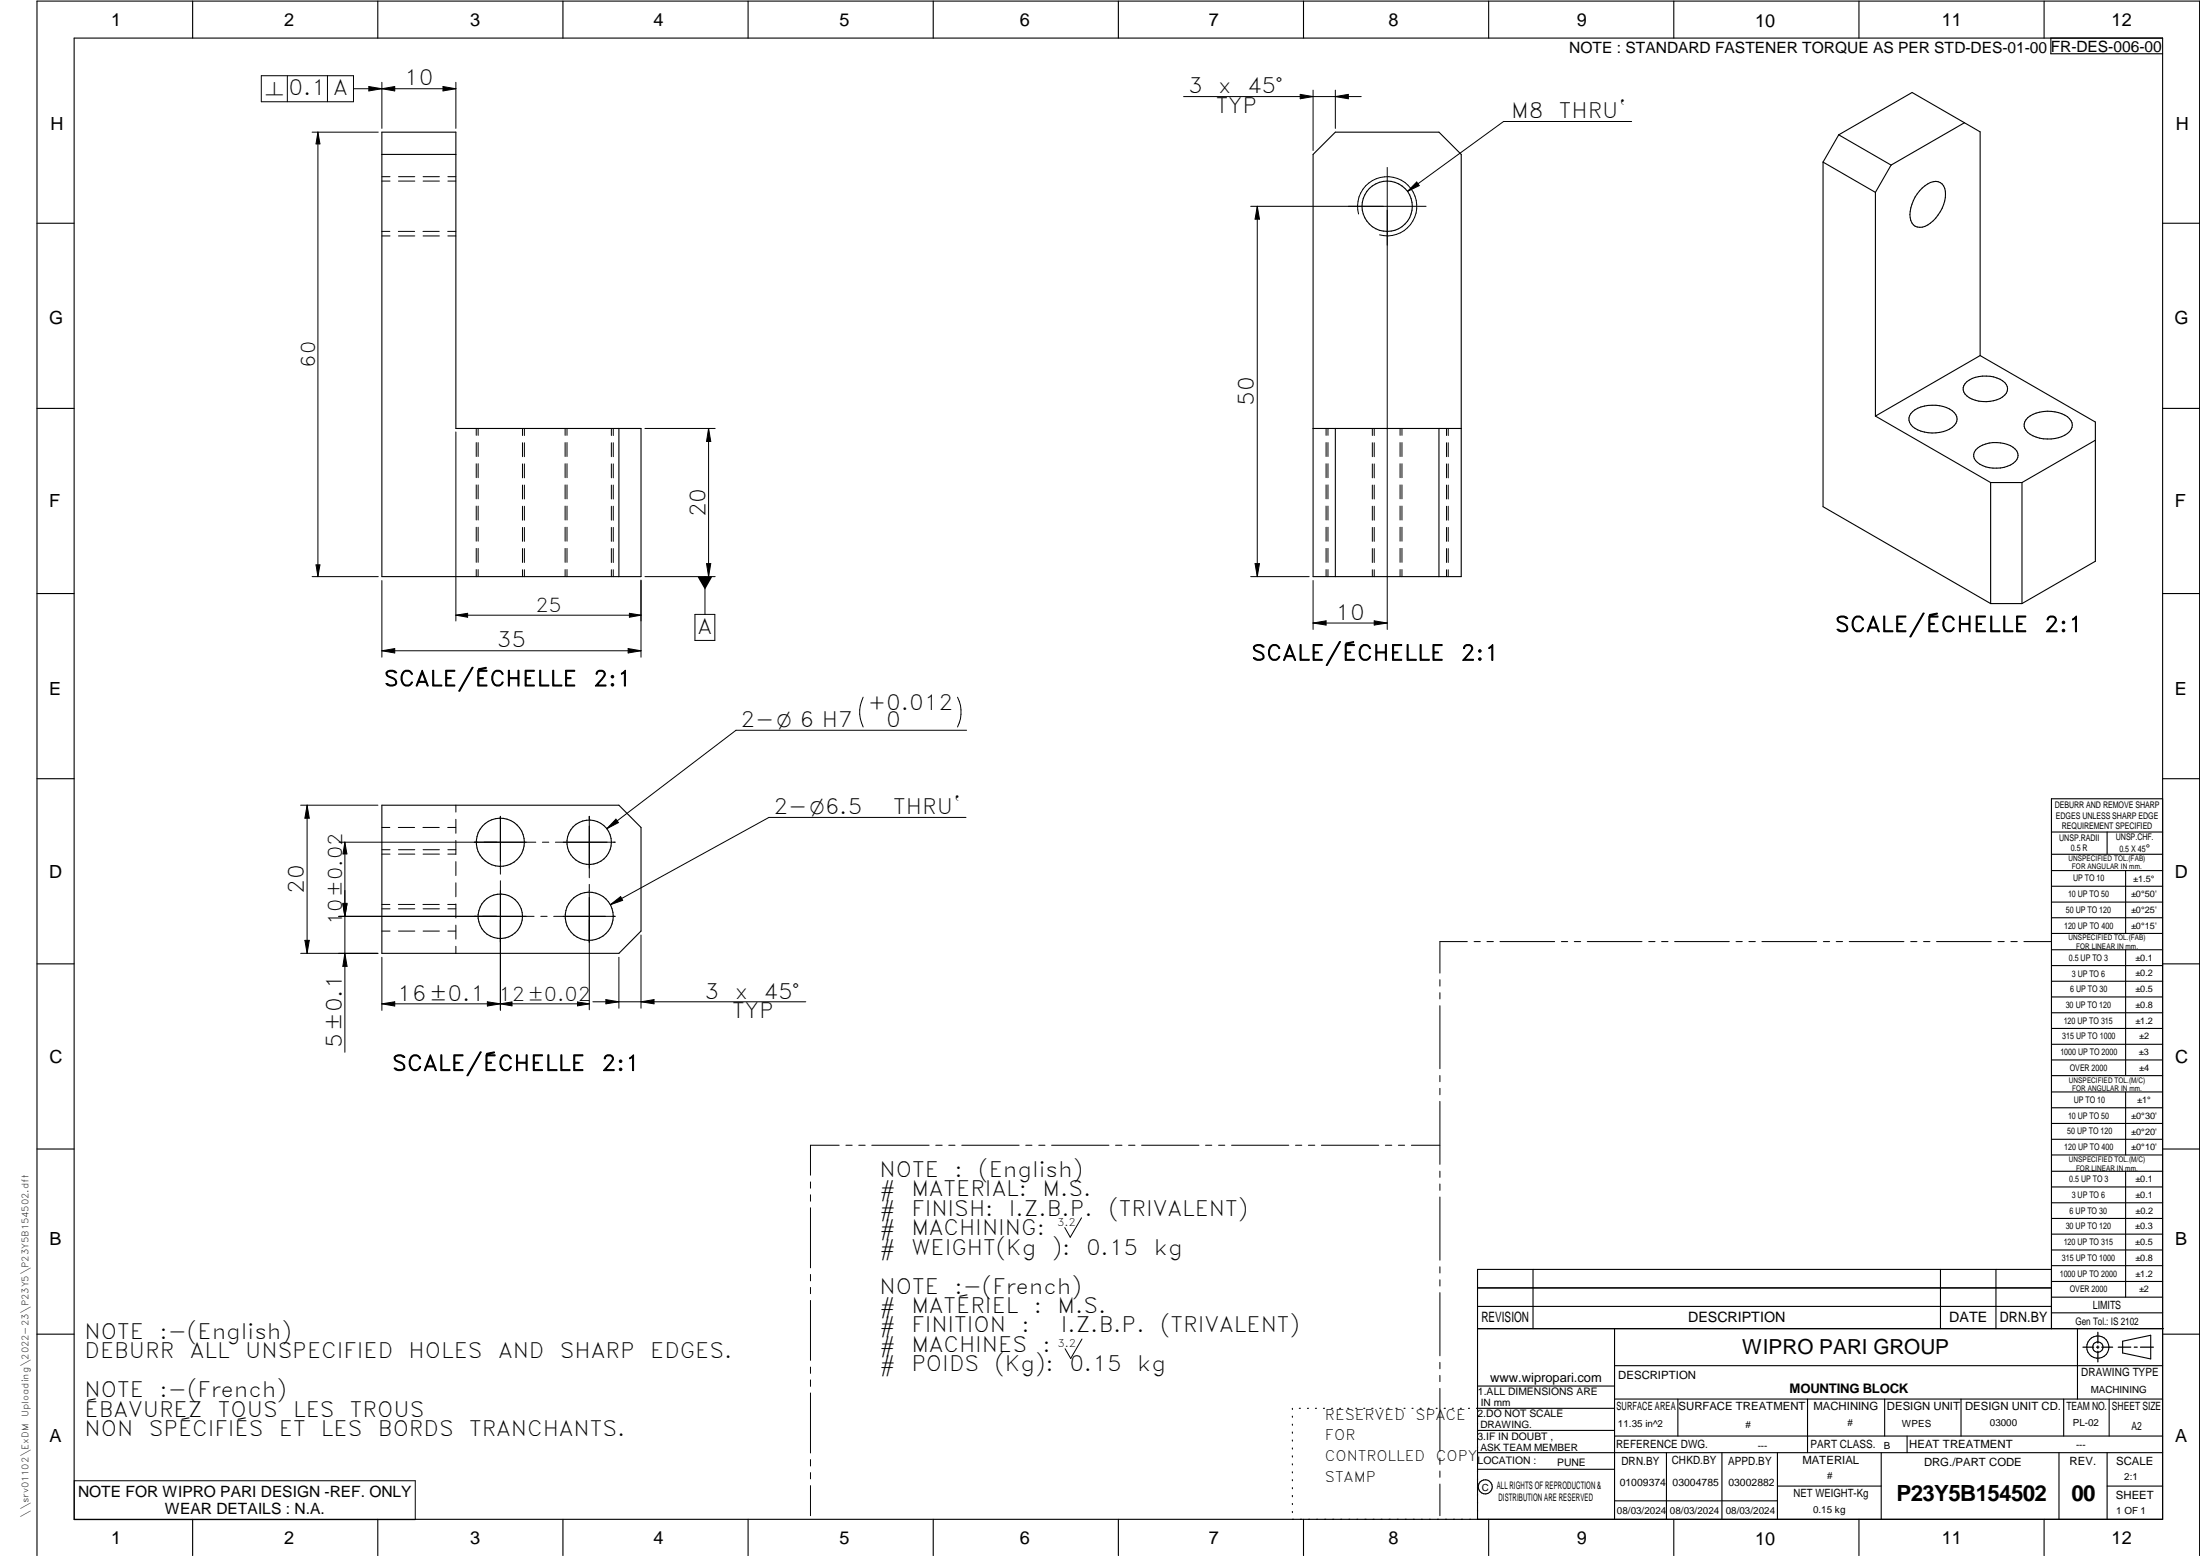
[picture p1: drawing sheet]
<svg xmlns="http://www.w3.org/2000/svg" width="594mm" height="420mm" viewBox="0 0 594 420" stroke-linecap="round" stroke-linejoin="round" font-family="sans-serif">
<g fill="none" stroke="#000" stroke-width=".3">
<path d="M20 10.3h564v400h-564zM52 .3v10M102 .3v10M152 .3v10M202 .3v10M252 .3v10M302 .3v10M352 .3v10M402 .3v10M452 .3v10M502 .3v10M552 .3v10"/>
<path d="M553.8 10.3v4.2h30.2M103.1 35.7h20v80h50v40h-70zM360.6 35.7h28l6 6v114h-40v-114zM496.5 36.4l-4.2 7.4M496.5 36.4l14.2 8.2M530.5 33.1l-19.8 11.5M530.5 33.1l4.2 2.5v60.4M530.5 33.1l-14.2-8.1-19.8 11.4M103.1 41.7h20M492.3 43.8l14.1 8.1M492.3 43.8v93l45.2 26.2M506.4 51.9v60.5"/>
<path d="M510.7 44.6l-4.3 7.3M519.1 50.8a4.4 4.4 0 0 1 4.9-1.5 3.8 3.8 0 0 1 1.3 4 10.7 10.7 0 0 1-5.5 7.8 2.68 2.68 0 0 1-4-2.3 10.2 10.2 0 0 1 3.3-8zM10 60.3h10M584 60.3h10M534.7 96l31.1 18v37.6l-19.8 11.4M534.7 96l-28.3 16.4M10 110.3h10M167.1 115.7v40M354.6 115.7h40M360.6 115.7v40M388.6 115.7v40M506.4 112.4l31.1 17.9"/>
<path d="M516.5 111.2a9.4 9.4 0 0 1 11.2 .2 2.48 2.48 0 0 1-.5 4 9.6 9.6 0 0 1-10.7-.2 2.54 2.54 0 0 1 0-4zM531.1 103a8.9 8.9 0 0 1 10.3 .3 2.38 2.38 0 0 1-.6 3.9 9 9 0 0 1-9.7-.3 2.35 2.35 0 0 1 0-3.9zM547.6 112.8a9.4 9.4 0 0 1 11.2 .3 2.48 2.48 0 0 1-.5 4 9.7 9.7 0 0 1-10.7-.3 2.53 2.53 0 0 1 0-4zM565.8 118.9l-19.8 11.4M584 110.3h10M533.5 121.5a8.4 8.4 0 0 1 10.7-.2 2.34 2.34 0 0 1-.6 3.8 8.5 8.5 0 0 1-10.1-.7 2.16 2.16 0 0 1 0-2.9zM537.5 130.3v32.7M537.5 130.3h8.5M546 130.3v32.7M10 160.3h10M537.5 163h8.5M584 160.3h10"/>
<path d="M10 210.3h10M103.1 217.4h64l6 6v28l-6 6h-64zM584 215.7h-30v143.1M584 210.3h10M554 224.7h30M554 230.7h30M554 235.1h30M554 239.3h30M569 224.7v6M574 235.1v17M554 243.6h30M554 247.8h30"/>
<path d="M554 252.1h30M554 256.5h30M574 256.5v33.9M10 260.3h10M554 260.7h30M554 265h30M554 269.2h30M554 273.5h30M554 277.7h30M584 260.3h10M554 282h30M554 286.2h30"/>
<path d="M554 290.4h30M554 294.9h30M554 299.1h30M574 294.9v17M10 310.3h10M554 303.4h30M554 307.6h30M554 311.9h30M554 316.3h30M574 316.3v34M584 310.3h10M554 320.5h30"/>
<path d="M554 324.8h30M554 329h30M554 333.2h30M554 337.5h30M399 358.8h185.2M399 352.8h155M399 347.8h155M414 342.8v16M436 358.8v51.5M524 342.8v16M539 342.8v16M554 341.8h30"/>
<path d="M554 346h30M554 350.3h30M554 354.5h30M554 342.8h-155v67.5M561 358.8v19M10 360.3h10M399 374.3h37M436 377.8h148M453.1 377.8v10M488.1 377.8v14.5M508.9 377.8v10M529.5 377.8v10"/>
<path d="M557.3 377.8v10M569.5 377.8v10M573.2 362.2l7.6-1.6v6.3l-7.6-1.6zM584 368.8h-148M584 360.3h10M349 380.3v.3M349 382.4v.3M349 384.6v.3M349 386.7v.3M349 388.8v.3M349 391v.3M349 393.1v.3"/>
<path d="M349 395.3v.3M349 397.4v.3M349 399.5v.3M350.9 380.3h.2M353.1 380.3h.2M355.2 380.3h.3M357.4 380.3h.3M359.6 380.3h.3M361.7 380.3h.3M363.9 380.3h.3M366.1 380.3h.3M368.3 380.3h.2"/>
<path d="M370.4 380.3h.3M372.6 380.3h.3M374.8 380.3h.3M376.9 380.3h.4M379.1 380.3h.3M381.3 380.3h.3M383.4 380.3h.4M385.6 380.3h.3M387.8 380.3h.3M390 380.3h.3M392.2 380.3h.3M394.3 380.3h.3"/>
<path d="M396.5 380.3h.3M398.7 380.3h37.3M399 396.7h37M399 392.3h185M399 386.2h37M436 387.8h148M450 392.3v18M465 392.3v18M480 392.3v18M508 392.3v18M515 387.8v4.5M556 392.3v18"/>
<path d="M569 392.3v18M52 410.3v9.7M102 410.3v9.7M152 410.3v9.7M202 410.3v9.7M252 410.3v9.7M302 410.3v9.7M349 401.7v.3M349 403.8v.4M349 406v.3M349 408.1v.3M352 410.3v9.7"/>
<path d="M402 410.3v9.7M436 405.3h44M452 410.3v9.7M480 401.3h28M502 410.3v9.7M552 410.3v9.7M569 401.3h15M10 420v-419.7h584v419.7"/>
<circle cx="374.6" cy="55.7" r="6.8"/>
<circle cx="135.1" cy="227.4" r="6.5"/>
<circle cx="159.1" cy="227.4" r="6"/>
<circle cx="135.1" cy="247.4" r="6"/>
<circle cx="159.1" cy="247.4" r="6.5"/>
<circle cx="566.5" cy="363.7" r="1.39"/>
<circle cx="566.5" cy="363.8" r="3"/>
<circle cx="401.1" cy="401.5" r="1.9"/>
</g>
<g fill="none" stroke="#000" stroke-width=".27">
<path d="M70.6 20.4h24.9v7.1h-24.9zM77.6 20.4v7.1M84.3 35.7h17.8M85.8 35.7l.6 3.2h-1.1zM85.8 35.7v120M88.4 20.4v7.1M95.5 24h27.6M99.6 23.4l7 1.2v-1.2l-7 1.2zM103.1 22.2v12.5M119.6 23.4l3.5 .6-3.5 .6zM123.1 22.2v12.5M319.6 26.1h48"/>
<path d="M351.1 25.5l3.5 .6-3.5 .6zM354.6 24.3v16.3M360.6 26.1l3.5-.6v1.2zM360.6 24.3v10.4M440.6 32.8h-34.6l-25.9 18.9M103.1 48.9h2.2M103.1 47.7h2.2M107.6 48.9h4.4M107.6 47.7h4.4M114.3 48.9h4.4M114.3 47.7h4.4M120.9 48.9h2.2"/>
<path d="M120.9 47.7h2.2M337.7 55.7h47.4M339.5 55.7v100M339.5 55.7l.6 3.5h-1.2zM366.9 57.8a8 8 0 0 1 6.9-10.1 8 8 0 0 1 8.7 8.7 8 8 0 0 1-10 7M374.6 45.2v124.8M382.6 49.1l.6 1-3.1 1.6zM103.1 63.7h2.2M103.1 62.5h2.2M107.6 62.5h4.4M107.6 63.7h4.4M114.2 62.5h4.4"/>
<path d="M114.3 63.7h4.4M120.9 62.5h2.2M120.9 63.7h2.2M123.1 116.6v51.1M128.6 115.7v1.9M128.6 119.5v3.8M129.1 115.7v1.9M129.1 119.5v3.8M141.1 115.7v1.9M141.1 119.5v3.8M141.6 115.7v1.9M141.6 119.5v3.8"/>
<path d="M152.6 115.7v1.9M152.6 119.5v3.8M153.1 115.7v1.9M153.1 119.5v3.8M165.1 115.7v1.9M165.1 119.5v3.8M165.6 115.7v1.9M165.6 119.5v3.8M174.2 115.7h18.9M191.3 115.7l.6 3.5h-1.1zM191.3 115.7v40M358.1 115.7v1.9"/>
<path d="M358.1 119.5v3.8M358.6 115.7v1.9M358.6 119.5v3.8M370.6 115.7v1.9M370.6 119.5v3.8M371.1 115.7v1.9M371.1 119.5v3.8M378.1 115.7v1.9M378.1 119.5v3.8M378.6 115.7v1.9M378.6 119.5v3.8M390.6 115.7v1.9"/>
<path d="M390.6 119.5v3.8M391.1 115.7v1.9M391.1 119.5v3.8M128.6 125.2v3.8M128.6 130.9v3.8M128.6 136.7v3.7M129.1 125.2v3.8M129.1 130.9v3.8M129.1 136.7v3.7M141.1 125.3v3.7M141.1 131v3.7M141.1 136.7v3.8"/>
<path d="M141.6 125.3v3.7M141.6 131v3.7M141.6 136.7v3.8M152.6 125.2v3.8M152.6 130.9v3.8M152.6 136.7v3.7M153.1 125.2v3.8M153.1 130.9v3.8M153.1 136.7v3.7M165.1 125.3v3.7M165.1 131v3.7M165.1 136.7v3.8"/>
<path d="M165.6 125.3v3.7M165.6 131v3.7M165.6 136.7v3.8M358.1 125.2v3.8M358.1 130.9v3.8M358.1 136.7v3.7M358.6 125.2v3.8M358.6 130.9v3.8M358.6 136.7v3.7M370.6 125.3v3.7M370.6 131v3.7M370.6 136.7v3.8"/>
<path d="M371.1 125.3v3.7M371.1 131v3.7M371.1 136.7v3.8M378.1 125.2v3.8M378.1 130.9v3.8M378.1 136.7v3.7M378.6 125.2v3.8M378.6 130.9v3.8M378.6 136.7v3.7M390.6 125.3v3.7M390.6 131v3.7M390.6 136.7v3.8"/>
<path d="M391.1 125.3v3.7M391.1 131v3.7M391.1 136.7v3.8M84.3 155.7h17.8M85.3 152.5h1.1l-.6 3.2zM103.1 156.8v20.7M128.6 142.4v3.7M128.6 148.1v3.7M128.6 153.8v1.9M129.1 142.4v3.7M129.1 148.1v3.7M129.1 153.8v1.9"/>
<path d="M141.1 142.4v3.8M141.1 148.1v3.8M141.1 153.8v1.9M141.6 142.4v3.8M141.6 148.1v3.8M141.6 153.8v1.9M152.6 142.4v3.7M152.6 148.1v3.7M152.6 153.8v1.9M153.1 142.4v3.7M153.1 148.1v3.7M153.1 153.8v1.9"/>
<path d="M165.1 142.4v3.8M165.1 148.1v3.8M165.1 153.8v1.9M165.6 142.4v3.8M165.6 148.1v3.8M165.6 153.8v1.9M173.1 156.6v20.9M174.2 155.7h18.9M190.4 155.7v10.2M190.8 152.2h1.1l-.6 3.5zM337.7 155.7h15.8M338.9 152.2h1.2l-.6 3.5z"/>
<path d="M354.6 156.8v13.2M358.1 142.4v3.7M358.1 148.1v3.7M358.1 153.8v1.9M358.6 142.4v3.7M358.6 148.1v3.7M358.6 153.8v1.9M370.6 142.4v3.8M370.6 148.1v3.8M370.6 153.8v1.9M371.1 142.4v3.8M371.1 148.1v3.8"/>
<path d="M371.1 153.8v1.9M378.1 142.4v3.7M378.1 148.1v3.7M378.1 153.8v1.9M378.6 142.4v3.7M378.6 148.1v3.7M378.6 153.8v1.9M390.6 142.4v3.8M390.6 148.1v3.8M390.6 153.8v1.9M391.1 142.4v3.8M391.1 148.1v3.8"/>
<path d="M391.1 153.8v1.9M103.1 175.7l3.5-.6v1.2zM103.1 175.7h70M123.1 166.1l3.2-.5v1.1zM123.1 166.1h50M169.6 175.1l3.5 .6-3.5 .6zM170 165.6l3.1 .5-3.1 .6zM187.7 165.9h5.3v7h-5.3zM354.6 168.2l3.5-.6v1.2zM354.6 168.2h20M371.1 167.6l3.5 .6-3.5 .6zM233.1 188.3a9 9 0 0 0 0 8"/>
<path d="M258.6 188.3a9 9 0 0 1 0 8M261 197.2h-62.3l-34.8 26.6M81.2 217.4h20.9M82.9 217.4l.6 3.5h-1.2zM82.9 217.4v40M123.1 217.4v1.9M91.6 227.4h53.1M93.1 227.4l.6 3.2h-1.1zM93.1 227.4v56.7M103.1 230.6h2.2M103.1 229.4h2.2M103.1 223.4h2.2"/>
<path d="M107.6 223.4h4.4M107.6 230.6h4.4M107.6 229.4h4.4M114.2 223.4h4.4M114.3 230.6h4.4M114.3 229.4h4.4M120.9 223.4h2.2M120.9 230.6h2.2M120.9 229.4h2.2M123.1 221.2v3.8M123.1 226.9v3.8M123.1 232.7v3.7"/>
<path d="M123.1 238.4v3.7M135.1 220.4v15.7M135.1 237.8v35M146.5 227.4h1.7M150 227.4h16.1M159.1 220.4v16.6M159.1 238.8v33.9M166.3 221.2l.7 .9-3.1 1.7zM260.9 220.7h-53.3l-42.8 23.6M81.2 257.4h20.9M82.3 253.9h1.2l-.6 3.5zM91.4 247.4h52.8"/>
<path d="M92.6 243.9h1.1l-.6 3.5zM92.6 244.3h1.1l-.6 3.1zM93.1 257.4l.6 3.5h-1.1zM103.1 258.5v14.3M103.1 251.4h2.2M103.1 245.4h2.2M103.1 244.2h2.2M107.6 244.2h4.4M107.6 251.4h4.4M107.6 245.4h4.4M114.2 244.2h4.4M114.3 251.4h4.4"/>
<path d="M114.3 245.4h4.4M120.9 244.2h2.2M120.9 251.4h2.2M120.9 245.4h2.2M123.1 244.1v3.8M123.1 249.8v3.8M123.1 255.5v1.9M146 247.4h1.7M164.8 244.3l2.8-2.2 .5 1zM166.1 247.4h-16.6M167.1 258.5v13.7M173.1 252.5v19.7"/>
<path d="M396.2 254.3h-7.4v8.5M398.1 254.3h1.6M401.5 254.3h1.8M405 254.3h14.8M421.6 254.3h1.7M425.1 254.3h1.7M428.6 254.3h14.8M445.2 254.3h1.7M448.7 254.3h1.7M452.2 254.3h14.8M468.8 254.3h1.7M472.3 254.3h1.7"/>
<path d="M475.8 254.3h14.8M492.4 254.3h1.7M495.8 254.3h1.8M499.4 254.3h14.7M516 254.3h1.6M519.4 254.3h1.8M522.9 254.3h14.8M539.5 254.3h1.7M543 254.3h1.7M546.5 254.3h7.4M103.1 271.1l3.5-.6v1.2zM103.1 271.1h56"/>
<path d="M131.6 270.5l3.5 .6-3.5 .6zM135.1 271.1l3.2-.5v1zM155.9 270.6l3.2 .5-3.2 .5zM160.1 270.5h57.5M163.6 269.9l3.5 .6-3.5 .6zM173.1 270.5l3.5-.6v1.2zM388.8 264.5v1.8M388.8 268.1v1.6M388.8 271.6v17M388.8 290.4v1.7M388.8 293.9v1.7M388.8 297.4v17"/>
<path d="M218.9 319.2v1.6M226.6 309.2h-7.7v8.1M228.4 309.2h1.7M231.9 309.2h1.7M235.4 309.2h15.5M252.7 309.2h1.7M256.2 309.2h1.7M259.7 309.2h15.5M277 309.2h1.7M280.5 309.2h1.7M284 309.2h15.5M301.2 309.2h1.8"/>
<path d="M304.8 309.2h1.7M308.3 309.2h15.5M325.5 309.2h1.7M329.1 309.2h1.6M332.6 309.2h15.4M349.8 309.2h1.7M353.3 309.2h1.7M356.8 309.2h15.5M374.1 309.2h1.7M377.6 309.2h1.7M381.1 309.2h7.7M388.8 316.2v1.7"/>
<path d="M388.8 319.7v1.7M218.9 322.6v1.8M218.9 326.1v16.2M292.1 328.8l-3.1 5.3-1.5-2.6M388.8 323.2v17.1M218.9 344.1v1.8M218.9 347.6v1.7M218.9 351.2v16.1M388.8 342.1v1.6M388.8 345.6v1.7M388.8 349v17.1M218.9 369.1v1.7"/>
<path d="M218.9 372.6v1.8M218.9 376.1v16.2M292.2 361.6l-3.1 5.2-1.5-2.6M388.8 367.9v1.7M388.8 371.4v1.7M388.8 374.9v17M20.1 399.8h92v10.5h-92zM218.9 394.1v1.8M218.9 397.6v1.7M388.8 393.7v1.7M388.8 397.2v1.7M218.9 401.2v8.1"/>
<path d="M388.8 400.7v8.6"/>
</g>
<path d="M566.5 359.7v3M562.5 363.8h2.9M566.1 363.8h.7M566.5 363.4v.7M566.5 364.9v2.8M567.6 363.8h2.9M572 363.8h3.4M576.3 363.8h.8M578 363.8h3.5" fill="none" stroke="#000" stroke-width=".34"/>
<g fill="#000">
<path d="M85.8 35.7l.6 3.2h-1.1zM99.6 23.4l3.5 .6-3.5 .6zM103.1 24l3.5-.6v1.2zM119.6 23.4l3.5 .6-3.5 .6zM351.1 25.5l3.5 .6-3.5 .6zM360.6 26.1l3.5-.6v1.2zM339.5 55.7l.6 3.5h-1.2zM382.6 49.1l.6 1-3.1 1.6zM191.3 115.7l.6 3.5h-1.1zM85.3 152.5h1.1l-.6 3.2zM190.8 152.2h1.1l-.6 3.5zM188.3 155.7h4.1l-2 3.5z"/>
<path d="M338.9 152.2h1.2l-.6 3.5zM103.1 175.7l3.5-.6v1.2zM123.1 166.1l3.2-.5v1.1zM169.6 175.1l3.5 .6-3.5 .6zM170 165.6l3.1 .5-3.1 .6zM354.6 168.2l3.5-.6v1.2zM371.1 167.6l3.5 .6-3.5 .6zM82.9 217.4l.6 3.5h-1.2zM93.1 227.4l.6 3.2h-1.1zM166.3 221.2l.7 .9-3.1 1.7zM82.3 253.9h1.2l-.6 3.5zM92.6 243.9h1.1l-.6 3.5z"/>
<path d="M92.6 244.3h1.1l-.6 3.1zM164.8 244.3l2.8-2.2 .5 1zM93.1 257.4l.6 3.5h-1.1zM103.1 271.1l3.5-.6v1.2zM131.6 270.5l3.5 .6-3.5 .6zM135.1 271.1l3.2-.5v1zM155.9 270.6l3.2 .5-3.2 .5zM163.6 269.9l3.5 .6-3.5 .6zM173.1 270.5l3.5-.6v1.2z"/>
</g>
<g font-size="6">
<text x="512.1" y="405.2">P23Y5B154502</text>
<text x="559.4" y="405.2">00</text>
</g>
<g font-size="5.7">
<text x="109.2" y="23.1">10</text>
<text x="77.9" y="25.7">0.1 A</text>
<text x="320.8" y="25.2">3</text>
<text x="329" y="25.2">x</text>
<text x="336.8" y="25.2">45°</text>
<text x="328.3" y="30.4">TYP</text>
<text x="408.1" y="31.9">M8</text>
<text x="420.9" y="31.9">THRU`</text>
<text x="338.6" y="109.6" transform="rotate(-90 338.6 109.6)">50</text>
<text x="190.5" y="139.7" transform="rotate(-90 190.5 139.7)">20</text>
<text x="360.6" y="167.3">10</text>
<text x="188.4" y="171.2">A</text>
<text x="495.5" y="170.6">SCALE/ÉCHELLE</text>
<text x="552" y="170.6">2:1</text>
<text x="134.1" y="174.8">35</text>
<text x="337.9" y="178.3">SCALE/ÉCHELLE</text>
<text x="394.4" y="178.3">2:1</text>
<text x="103.7" y="185.3">SCALE/ÉCHELLE</text>
<text x="160.2" y="185.3">2:1</text>
<text x="234.3" y="191.8">+0.012</text>
<text x="200" y="196.3">2-O 6 H7</text>
<text x="239.3" y="196.3">0</text>
<text x="208.9" y="219.9">2-O6.5</text>
<text x="241.2" y="219.9">THRU`</text>
<text x="82" y="241.4" transform="rotate(-90 82 241.4)">20</text>
<text x="190.3" y="269.6">3</text>
<text x="198.4" y="269.6">x</text>
<text x="206.2" y="269.6">45°</text>
<text x="107.2" y="270.2">16±0.1</text>
<text x="197.7" y="274.9">TYP</text>
<text x="92.3" y="283" transform="rotate(-90 92.3 283)">5±0.1</text>
<text x="105.9" y="289.1">SCALE/ÉCHELLE</text>
<text x="162.4" y="289.1">2:1</text>
<text x="237.5" y="317.8">NOTE</text>
<text x="257.7" y="317.8">:</text>
<text x="264.1" y="317.8">(English)</text>
<text x="237.5" y="323">#</text>
<text x="246.1" y="323">MATERIAL:</text>
<text x="281.5" y="323">M.S.</text>
<text x="237.5" y="328.3">#</text>
<text x="246.1" y="328.3">FINISH:</text>
<text x="272.4" y="328.3">I.Z.B.P.</text>
<text x="299.3" y="328.3">(TRIVALENT)</text>
<text x="237.5" y="333.5">#</text>
<text x="246.1" y="333.5">MACHINING:</text>
<text x="237.5" y="338.8">#</text>
<text x="246.1" y="338.8">WEIGHT(Kg</text>
<text x="284" y="338.8">):</text>
<text x="293.3" y="338.8">0.15</text>
<text x="311.6" y="338.8">kg</text>
<text x="237.5" y="349.3">NOTE</text>
<text x="257.7" y="349.3">:-(French)</text>
<text x="237.5" y="354.5">#</text>
<text x="237.5" y="359.8">#</text>
<text x="246.1" y="359.8">FINITION</text>
<text x="246.1" y="354.5">MATÉRIEL</text>
<text x="275.8" y="359.8">:</text>
<text x="279.2" y="354.5">:</text>
<text x="285.6" y="354.5">M.S.</text>
<text x="286.4" y="359.8">I.Z.B.P.</text>
<text x="313.3" y="359.8">(TRIVALENT)</text>
<text x="22.9" y="361.6">NOTE</text>
<text x="43" y="361.6">:-(English)</text>
<text x="237.5" y="365">#</text>
<text x="246.1" y="365">MACHINES</text>
<text x="281.5" y="365">:</text>
<text x="22.9" y="366.8">DEBURR</text>
<text x="51.3" y="366.8">ALL</text>
<text x="66.2" y="366.8">UNSPECIFIED</text>
<text x="110.3" y="366.8">HOLES</text>
<text x="134.5" y="366.8">AND</text>
<text x="151.2" y="366.8">SHARP</text>
<text x="175.6" y="366.8">EDGES.</text>
<text x="237.5" y="370.3">#</text>
<text x="246.1" y="370.3">POIDS</text>
<text x="268.5" y="370.3">(Kg):</text>
<text x="288.8" y="370.3">0.15</text>
<text x="307.1" y="370.3">kg</text>
<text x="22.9" y="377.3">NOTE</text>
<text x="43.1" y="377.3">:-(French)</text>
<text x="22.9" y="382.6">ÉBAVUREZ</text>
<text x="58.9" y="382.6">TOUS</text>
<text x="79.2" y="382.6">LES</text>
<text x="94.5" y="382.6">TROUS</text>
<text x="22.9" y="387.8">NON</text>
<text x="40.2" y="387.8">SPÉCIFIÉS</text>
<text x="75.3" y="387.8">ET</text>
<text x="86.7" y="387.8">LES</text>
<text x="102.1" y="387.8">BORDS</text>
<text x="126.7" y="387.8">TRANCHANTS.</text>
</g>
<text font-size="5.6" x="470.5" y="365.5">WIPRO PARI GROUP</text>
<text font-size="5.4" x="71.7" y="25.7">n</text>
<g font-size="5.1">
<text x="85.1" y="99.3" transform="rotate(-90 85.1 99.3)">60</text>
<text x="144.6" y="165.4">25</text>
<text x="92.4" y="249.9" transform="rotate(-90 92.4 249.9)">10±0.02</text>
<text x="134.7" y="270.3">12±0.02</text>
</g>
<g font-size="4.9">
<text x="30" y="6.9">1</text>
<text x="76.7" y="6.9">2</text>
<text x="127" y="6.9">3</text>
<text x="176.5" y="6.9">4</text>
<text x="226.7" y="6.9">5</text>
<text x="275.4" y="6.9">6</text>
<text x="326.4" y="6.9">7</text>
<text x="375" y="6.9">8</text>
<text x="425.8" y="6.9">9</text>
<text x="473.9" y="7.3">10</text>
<text x="524.3" y="6.9">11</text>
<text x="570.2" y="6.9">12</text>
<text x="13.6" y="35.1">H</text>
<text x="587.6" y="35.1">H</text>
<text x="13.2" y="87.5">G</text>
<text x="587.2" y="87.5">G</text>
<text x="13.2" y="137">F</text>
<text x="587.2" y="137">F</text>
<text x="13.2" y="187.6">E</text>
<text x="587.2" y="187.6">E</text>
<text x="13.2" y="237">D</text>
<text x="587.2" y="237">D</text>
<text x="13.4" y="287.1">C</text>
<text x="587.4" y="287.1">C</text>
<text x="13.4" y="336.2">B</text>
<text x="587.4" y="336.2">B</text>
<text x="13.4" y="389.3">A</text>
<text x="587.4" y="389.3">A</text>
<text x="30" y="416.9">1</text>
<text x="76.7" y="416.9">2</text>
<text x="127" y="416.9">3</text>
<text x="176.5" y="416.9">4</text>
<text x="226.7" y="416.9">5</text>
<text x="275.4" y="416.9">6</text>
<text x="326.4" y="416.9">7</text>
<text x="375" y="416.9">8</text>
<text x="425.8" y="416.9">9</text>
<text x="473.9" y="417.3">10</text>
<text x="524.3" y="416.9">11</text>
<text x="570.2" y="416.9">12</text>
</g>
<g font-size="4.2">
<text x="423.7" y="14.3">NOTE : STANDARD FASTENER TORQUE AS PER STD-DES-01-00</text>
<text x="553.8" y="14">FR-DES-006-00</text>
<text x="21.1" y="404.3">NOTE FOR WIPRO PARI DESIGN -REF. ONLY</text>
<text x="44.5" y="408.8">WEAR DETAILS : N.A.</text>
</g>
<g font-size="3.9">
<text x="400" y="357.1">REVISION</text>
<text x="455.9" y="357.1">DESCRIPTION</text>
<text x="526.4" y="357.1">DATE</text>
<text x="540" y="357.1">DRN.BY</text>
<text x="357.8" y="383.3">RESERVED</text>
<text x="382.3" y="383.3">SPACE</text>
<text x="357.8" y="388.9">FOR</text>
<text x="357.8" y="394.5">CONTROLLED</text>
<text x="387.8" y="394.5">COPY</text>
<text x="357.8" y="400">STAMP</text>
</g>
<text font-size="3.6" x="483.2" y="376.1">MOUNTING BLOCK</text>
<text font-size="3.5" x="402.4" y="373.3">www.wipropari.com</text>
<g font-size="3.1">
<text x="565.1" y="353.5">LIMITS</text>
<text x="562" y="371.7">DRAWING TYPE</text>
<text x="437" y="372.3">DESCRIPTION</text>
<text x="436.5" y="380.8">SURFACE AREA</text>
<text x="453.3" y="380.8">SURFACE TREATMENT</text>
<text x="489.7" y="380.8">MACHINING</text>
<text x="509.5" y="380.8">DESIGN UNIT</text>
<text x="530.6" y="380.8">DESIGN UNIT CD.</text>
<text x="558" y="380.6">TEAM NO.</text>
<text x="570.3" y="380.7">SHEET SIZE</text>
<text x="575.6" y="386.1">A2</text>
<text x="436.4" y="391.1">REFERENCE DWG.</text>
<text x="437.8" y="395.5">DRN.BY</text>
<text x="451.4" y="395.4">CHKD.BY</text>
<text x="466.6" y="395.5">APPD.BY</text>
<text x="486.7" y="395.4">MATERIAL</text>
<text x="488.9" y="390.9">PART CLASS.</text>
<text x="515.6" y="390.9">HEAT TREATMENT</text>
<text x="519.6" y="395.9">DRG./PART CODE</text>
<text x="558.9" y="395.5">REV.</text>
<text x="571.4" y="395.6">SCALE</text>
<text x="484.3" y="404.2">NET WEIGHT-Kg</text>
<text x="571.4" y="404.7">SHEET</text>
</g>
<text font-size="3" x="579.5" y="230.1">°</text>
<g font-size="2.8">
<text x="285.4" y="331">3.2</text>
<text x="560.4" y="357.7">Gen Tol.: IS 2102</text>
<text x="285.6" y="363.8">3.2</text>
<text x="399.1" y="376.6">1.ALL DIMENSIONS ARE</text>
<text x="399" y="382.7">2.DO NOT SCALE</text>
<text x="399" y="388.7">3.IF IN DOUBT ,</text>
<text x="399" y="395.4">LOCATION :</text>
<text x="420.5" y="396">PUNE</text>
<text x="404.2" y="402">ALL RIGHTS OF REPRODUCTION &amp;</text>
<text x="437.4" y="401.2">01009374</text>
<text x="451.6" y="401.2">03004785</text>
<text x="466.7" y="401.2">03002882</text>
<text x="404.7" y="405.4">DISTRIBUTION ARE RESERVED</text>
</g>
<g font-size="2.7">
<text x="564.6" y="376.2">MACHINING</text>
<text x="399.9" y="379.7">IN mm</text>
<text x="399.7" y="385.7">DRAWING.</text>
<text x="436.9" y="385.4">11.35 in^2</text>
<text x="471.4" y="385.5">#</text>
<text x="498.9" y="385">#</text>
<text x="513.6" y="385.3">WPES</text>
<text x="537.3" y="385.1">03000</text>
<text x="559.7" y="385.1">PL-02</text>
<text x="399.7" y="391.8">ASK TEAM MEMBER</text>
<text x="474.6" y="391.2">---</text>
<text x="508.7" y="391.2">B</text>
<text x="560.6" y="391.1">---</text>
<text x="493.4" y="399.5">#</text>
<text x="573.6" y="399.7">2:1</text>
<text x="400.1" y="402.5">C</text>
<text x="436.6" y="408.7">08/03/2024</text>
<text x="450.9" y="408.8">08/03/2024</text>
<text x="466" y="408.9">08/03/2024</text>
<text x="489.6" y="408.5">0.15 kg</text>
<text x="571.4" y="408.7">1 OF 1</text>
</g>
<g font-size="2.5">
<text x="554.9" y="218.3">DEBURR AND REMOVE SHARP</text>
<text x="555.2" y="221">EDGES UNLESS SHARP EDGE</text>
<text x="556.1" y="227.1">UNSP.RADII</text>
<text x="556.8" y="223.8">REQUIREMENT SPECIFIED</text>
<text x="571.4" y="226.9">UNSP.CHF.</text>
<text x="559.2" y="229.9">0.5 R</text>
<text x="572.3" y="230.1">0.5 X 45</text>
<text x="559.8" y="238">UP TO 10</text>
<text x="576.1" y="238.1">±1.5°</text>
<text x="558.5" y="242.2">10 UP TO 50</text>
<text x="575.5" y="242.3">±0°50'</text>
<text x="557.4" y="250.7">120 UP TO 400</text>
<text x="557.9" y="246.5">50 UP TO 120</text>
<text x="575.5" y="250.7">±0°15'</text>
<text x="575.5" y="246.5">±0°25'</text>
<text x="558.7" y="259.4">0.5 UP TO 3</text>
<text x="559.5" y="263.7">3 UP TO 6</text>
<text x="576.6" y="263.6">±0.2</text>
<text x="576.6" y="259.4">±0.1</text>
<text x="559" y="267.9">6 UP TO 30</text>
<text x="576.6" y="267.9">±0.5</text>
<text x="557.8" y="272.2">30 UP TO 120</text>
<text x="576.6" y="272.2">±0.8</text>
<text x="556.9" y="280.7">315 UP TO 1000</text>
<text x="557.3" y="276.4">120 UP TO 315</text>
<text x="576.6" y="276.4">±1.2</text>
<text x="577.7" y="280.7">±2</text>
<text x="556.4" y="284.9">1000 UP TO 2000</text>
<text x="577.6" y="284.9">±3</text>
<text x="558.9" y="289.2">OVER 2000</text>
<text x="577.7" y="289.3">±4</text>
<text x="560" y="297.9">UP TO 10</text>
<text x="577.1" y="297.9">±1°</text>
<text x="558.5" y="302.1">10 UP TO 50</text>
<text x="575.5" y="302.1">±0°30'</text>
<text x="557.4" y="310.6">120 UP TO 400</text>
<text x="558.2" y="306.3">50 UP TO 120</text>
<text x="575.5" y="310.6">±0°10'</text>
<text x="575.5" y="306.4">±0°20'</text>
<text x="558.8" y="319.2">0.5 UP TO 3</text>
<text x="559.4" y="323.4">3 UP TO 6</text>
<text x="576.6" y="319.2">±0.1</text>
<text x="576.6" y="323.5">±0.1</text>
<text x="558.9" y="327.7">6 UP TO 30</text>
<text x="576.7" y="327.7">±0.2</text>
<text x="557.8" y="332">30 UP TO 120</text>
<text x="576.6" y="332">±0.3</text>
<text x="556.8" y="340.5">315 UP TO 1000</text>
<text x="557.3" y="336.3">120 UP TO 315</text>
<text x="576.6" y="336.3">±0.5</text>
<text x="576.6" y="340.5">±0.8</text>
<text x="556.2" y="344.7">1000 UP TO 2000</text>
<text x="576.6" y="344.7">±1.2</text>
<text x="558.9" y="349">OVER 2000</text>
<text x="577.6" y="349">±2</text>
</g>
<g font-size="2.4">
<text x="7.7" y="382.7" transform="rotate(-90 7.7 382.7)">Uploading\2022-23\P23Y5\P23Y5B154502.dft</text>
<text x="7.7" y="409.8" transform="rotate(-90 7.7 409.8)">\\srv01102\ExDM</text>
</g>
<g font-size="2.1">
<text x="558.5" y="232.4">UNSPECIFIED TOL.(FAB)</text>
<text x="559.5" y="234.7">FOR ANGULAR IN mm.</text>
<text x="558.6" y="253.9">UNSPECIFIED TOL.(FAB)</text>
<text x="560.7" y="256.3">FOR LINEAR IN mm.</text>
<text x="558.7" y="292.3">UNSPECIFIED TOL.(M/C)</text>
<text x="559.6" y="294.7">FOR ANGULAR IN mm.</text>
<text x="558.7" y="313.7">UNSPECIFIED TOL.(M/C)</text>
<text x="560.6" y="316.1">FOR LINEAR IN mm.</text>
</g>
</svg>
